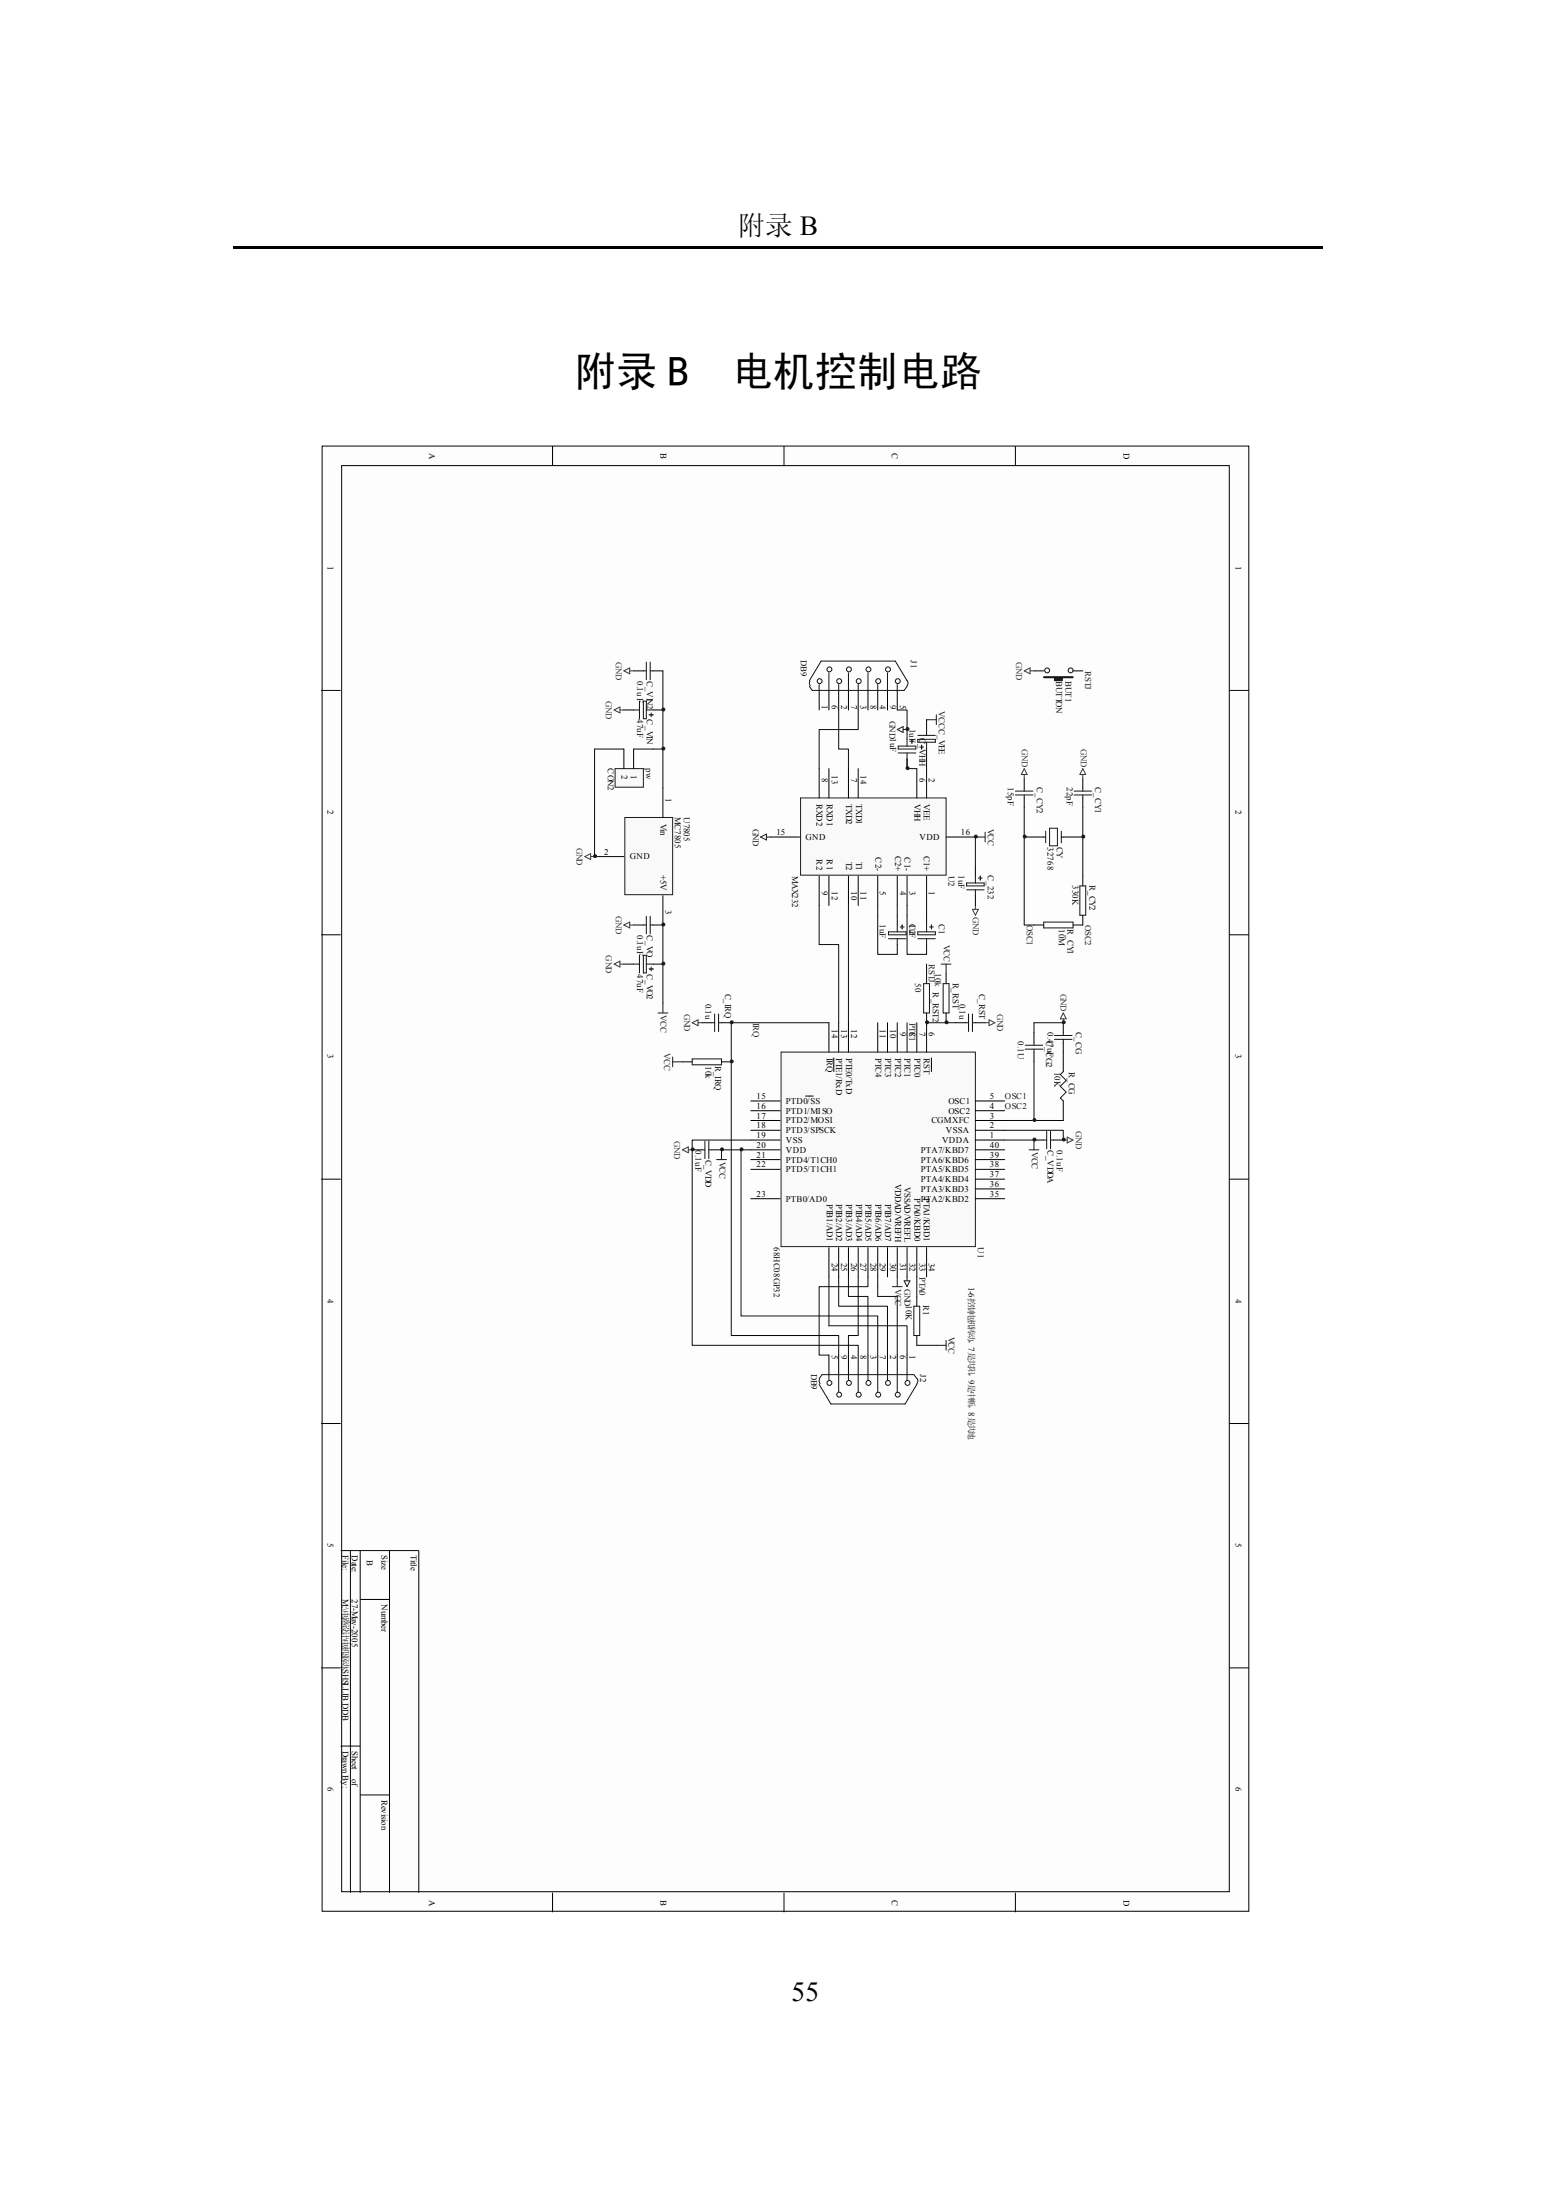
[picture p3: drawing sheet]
<svg xmlns="http://www.w3.org/2000/svg" width="210mm" height="297mm" viewBox="0 0 210 297" stroke-linecap="round" stroke-linejoin="round" font-family="sans-serif">
<path d="M31.5 33.4h147.1" fill="none" stroke="#000" stroke-width=".34"/>
<path d="M43.5 60.2h125.1v197.9h-125.1z" fill-rule="evenodd" fill="#fdfdfd"/>
<g fill="none" stroke="#000" stroke-width=".13">
<path d="M43.5 60.2h125.1v197.9h-125.1zM46.1 62.9h119.8v192.5h-119.8zM74.6 60.2v2.7M105.8 60.2v2.7M137.1 60.2v2.7M43.3 93.2h2.7M165.9 93.2h2.7M43.3 126.2h2.7M165.9 126.2h2.7M43.3 159.2h2.7M165.9 159.2h2.7M43.3 192.2h2.7"/>
<path d="M165.9 192.2h2.7M46 209.4h10.5v46.1M47.3 209.4v46.1M48.6 209.4v46.1M48.6 216h4M52.6 209.4v46.1M43.3 225.2h2.7M46 235.8h2.6M165.9 225.2h2.7M48.6 242.3h4M74.6 255.5v2.7M105.8 255.5v2.7"/>
<path d="M137.1 255.5v2.7"/>
</g>
<path d="M108.1 107.7h19.6v10.5h-19.6z" fill-rule="evenodd" fill="#f9f9f9" stroke="#1b1b1b" stroke-width=".13"/>
<g fill="none" stroke="#000" stroke-width=".13">
<path d="M110.6 93.2v2.7M111.9 93.2v2.7M113.2 93.2v2.7M114.5 93.2v2.7M115.8 93.2v2.7M117.2 93.2v2.7M118.5 93.2v2.7M119.8 93.2v2.7M121.1 93.2v2.7M122.4 98.5v1.3M125.1 97.2v1.3M139.6 90.6h1.3"/>
<path d="M144.8 90.6h1.4M104 113h3.9M110.6 103.8v3.9M110.6 118.3v4M111.9 103.8v3.9M111.9 118.3v4M114.5 103.8v3.9M114.5 118.3v4M115.8 103.8v3.9M115.8 118.3v4M118.5 118.3v4M121.1 118.3v4"/>
<path d="M122.4 102.5v1.3M122.4 118.3v4M123.8 103.8v3.9M125.1 101.1v1.4M125.1 103.8v3.9M125.1 118.3v4M127.7 113h4M131.7 117v1.3M138.3 113h2.6M138.3 105.1v1.3M138.3 107.7v1.4M143.5 113h2.7"/>
<path d="M146.2 105.1v1.3M146.2 107.7v1.4M146.2 118.3v1.3M94.8 138.1h1.3M97.4 138.1h1.3M121.1 123.6v1.3M121.1 127.5v1.4M125.1 123.6v1.3M125.1 127.5v1.4M125.1 131.5v1.3M125.1 136.8v1.3M127.7 131.5v1.3"/>
<path d="M127.7 136.8v1.3M129 138.1h1.3M131.7 120.9v1.4M131.7 138.1h1.3M139.6 124.9h1.3M143.5 138.1v1.3M146.2 123.6v1.3h-1.4M92.1 143.4h1.3M93.4 155.2h1.4M96.1 155.2h1.3M97.4 143.4h1.3M139.6 153.9h1.3"/>
<path d="M142.2 153.9h1.3M143.5 140.7v1.4M123.8 175v1.4M111.9 183v2.6M113.2 183v2.6M114.5 183v2.6M115.8 183v2.6M117.2 183v2.6M118.5 183v2.6M119.8 183v2.6M121.1 183v2.6M122.4 183v2.6"/>
<path d="M123.8 180.3v1.3"/>
</g>
<g fill="none" stroke="#090909" stroke-width=".13">
<path d="M113.2 95.9v5.2h1.3v2.7M115.8 95.9v2.6h-5.2v5.3M121.1 95.9h1.3v2.6M122.4 102.5v1.3h1.4M125.1 102.5v1.3M131.7 113v4M146.2 109.1v9.2M110.6 122.3v5.2h2.6v10.6M111.9 138.1h-13.2v42.2h14.5v2.7M114.5 122.3v15.8M118.5 122.3v6.6h2.6M121.1 122.3v1.3"/>
<path d="M122.4 122.3v6.6h2.7M125.1 122.3v1.3M125.1 130.2v1.3M125.1 138.1h3.9M138.3 124.9h1.3M97.4 155.2h3.9M100 155.2v22.5h18.5v5.3M101.3 153.9h-7.9v27.7h22.4v1.4M135.6 152.6h7.9v1.3M135.6 153.9h4M111.9 172.4v6.6h10.5v4M113.2 172.4v4h6.6v6.6"/>
<path d="M114.5 172.4v2.6h2.7v8M115.8 172.4v7.9h-1.3v2.7M117.2 172.4v1.3h-6.6v9.3h1.3M118.5 175h2.6v8M118.5 172.4v1.3M123.8 172.4v2.6M123.8 181.6h2.6"/>
</g>
<path d="M121.1 98.5l.8-.4v.8zM121.9 98.5h.5M125.1 97.2h1.3M126.4 96.5v1.3M102.7 113l.8-.4v.8zM103.5 113h.5M131.7 113h1.3M133 112.4v1.3M127 130.2h1.4M127.7 130.2v1.3M90.8 142.7v1.3M90.8 143.4h1.3" fill="none" stroke="#1b1b1b" stroke-width=".13"/>
<g fill="none" stroke="#363636" stroke-width=".13">
<path d="M138.3 90.6l.7-.4v.8zM139 90.6h.6M138.3 103.8l.3 .8h-.7zM138.3 104.6v.5M146.2 103.8l.4 .8h-.8zM146.2 104.6v.5M93.4 138.1l.8-.4v.8zM94.2 138.1h.6M131.3 122.8h.8l-.4 .8zM131.7 122.3v.5M133 138.1h.5M133.5 137.7l.8 .4-.8 .4z"/>
<path d="M143.5 136.8l.4 .8h-.8zM143.5 137.6v.5M92.1 155.2l.8-.3v.7zM92.9 155.2h.5M143.5 153.9h.6M144.1 153.5l.7 .4-.7 .4z"/>
</g>
<g fill="none" stroke="#121212" stroke-width=".13">
<path d="M109.3 91.9l1.5-2.6h10.1l1.5 2.6M109.3 92.7l.3 .5h12.4l.4-.5M109.3 91.9v.3l.1 .4M110.6 92.4v.8M111.9 90.8v2.4M113.2 92.4v.8M114.5 90.8v2.4M115.8 92.4v.8M117.2 90.8v2.4M118.5 92.4v.8M119.8 90.8v2.4M121.1 92.4v.8"/>
<path d="M122.4 99.8v.9M122.5 91.9l.1 .3-.2 .4M123.1 99.8v.5M123.9 99.8h2.4v.4h-2.4zM123.9 99.3h2.4M125.1 98.5v.8M121.2 100.7h2.4v.4h-2.4zM121.2 101.7h2.4M122.4 101.7v.8M122.8 100.1h.6M124.1 100.9h.6M124.4 100.6v.5"/>
<path d="M125.1 100.2v.9M130.5 119.2h2.3v.4h-2.3zM131.7 118.3v.9M132.1 118.6h.5M132.3 118.3v.5M137.1 107.3h2.3M137.1 106.8h2.3M138.3 106.4v.4M138.3 107.3v.4M140.9 113h.3M141.2 112.2v1.6M141.7 111.8h1v2.4h-1z"/>
<path d="M143.3 112.2v1.6M143.3 113h.2M145 107.3h2.3M145 106.8h2.3M145.8 119.6h.8v4h-.8zM146.2 106.4v.4M146.2 107.3v.4M96.1 138.1h.4M96.5 136.9v2.4M97 138.1h.4M97 136.9v2.4M119.9 126.7h2.4"/>
<path d="M119.9 125.8h2.4v.4h-2.4zM121.1 124.9v.9M121.1 126.7v.8M121.5 125.2h.5M121.8 124.9v.5M123.9 125.8h2.4v.4h-2.4zM123.9 126.7h2.4M124.7 132.8h.8v4h-.8zM125.1 124.9v.9M125.1 126.7v.8M125.5 125.2h.5M125.7 124.9v.5"/>
<path d="M127.3 132.8h.8v4h-.8zM130.3 138.1h.4M130.5 120.1h2.3M130.7 136.9v2.4M131.3 138.1h.4M131.3 136.9v2.4M131.7 120.1v.8M140.9 124.5h3.9v.8h-3.9zM142.3 139.8h2.4M143.5 139.4v.4M93.4 143h4v.8h-4zM94.8 155.2h.3"/>
<path d="M95.1 154.1v2.3M95.7 155.2h.4M95.7 154.1v2.3M96.7 156.6h1.3M97.4 155.2v1.4M138.9 155.2h1.3M139.6 153.9v1.3M140.9 153.9h.4M141.3 152.7v2.4M141.8 153.9h.4M141.8 152.7v2.4M142.3 140.3h2.4"/>
<path d="M143.5 140.3v.4M123.4 176.4h.7v3.9h-.7zM110.6 186.9l1.6 2.7h10l1.6-2.7M110.6 186.1l.4-.5h12.4l.4 .5M110.6 186.2v.3l.1 .3M111.9 185.6v.8M113.2 185.6v2.4M114.5 185.6v.8M115.8 185.6v2.4M117.2 185.6v.8M118.5 185.6v2.4M119.8 185.6v.8"/>
<path d="M121.1 185.6v2.4M122.4 185.6v.8M123.8 186.1l.1 .4-.2 .4M126.4 181.6h1.3M127.7 181v1.3"/>
<circle cx="110.6" cy="92" r=".33"/>
<circle cx="112" cy="90.4" r=".33"/>
<circle cx="113.3" cy="92" r=".33"/>
<circle cx="114.6" cy="90.4" r=".33"/>
<circle cx="115.9" cy="92" r=".33"/>
<circle cx="117.2" cy="90.4" r=".33"/>
<circle cx="118.5" cy="92" r=".33"/>
<circle cx="119.9" cy="90.4" r=".33"/>
<circle cx="121.2" cy="92" r=".33"/>
<circle cx="141.4" cy="90.5" r=".33"/>
<circle cx="144.5" cy="90.5" r=".33"/>
<circle cx="112" cy="186.7" r=".33"/>
<circle cx="113.3" cy="188.3" r=".33"/>
<circle cx="114.6" cy="186.7" r=".33"/>
<circle cx="115.9" cy="188.3" r=".33"/>
<circle cx="117.2" cy="186.7" r=".33"/>
<circle cx="118.5" cy="188.3" r=".33"/>
<circle cx="119.9" cy="186.7" r=".33"/>
<circle cx="121.2" cy="188.3" r=".33"/>
<circle cx="122.5" cy="186.7" r=".33"/>
</g>
<path d="M140.9 91.4h3.9v.1h-1.4v.4h-1.1v-.4h-1.4z" fill-rule="evenodd" fill="#121212" stroke="#121212" stroke-width=".13"/>
<g fill="#1b1b1b" stroke="#1b1b1b" stroke-width=".13">
<circle cx="98.8" cy="138" r=".2"/>
<circle cx="100.1" cy="155.2" r=".2"/>
<circle cx="127.8" cy="138" r=".2"/>
<circle cx="98.8" cy="143.3" r=".2"/>
</g>
<path d="M84.3 110.4h6.5v10.4h-6.5z" fill-rule="evenodd" fill="#f9f9f9" stroke="#1b1b1b" stroke-width=".13"/>
<path d="M84.2 95.9h1.3M85.5 90.6h1.3M88.2 95.9h1.3M88.2 90.6h1.3M80.3 115.7h3.9M89.5 106.4v4M84.2 130.2h1.3M85.5 124.9h1.3M88.2 130.2h1.3M89.5 120.9v4h-1.3" fill="none" stroke="#000" stroke-width=".13"/>
<path d="M82.9 95.9l.8-.4v.8zM83.7 95.9h.5M84.2 90.6l.8-.4v.8zM85 90.6h.5M78.9 115.7l.8-.4v.8zM79.7 115.7h.6M82.9 130.2l.8-.4v.8zM83.7 130.2h.5M84.2 124.9l.8-.4v.8zM85 124.9h.5" fill="none" stroke="#363636" stroke-width=".13"/>
<path d="M88.8 136.8h1.3M89.5 135.5v1.3M120.5 173.7h1.3M121.1 172.4v1.3M122 172.9h.8l-.4 .8zM122.4 172.4v.5" fill="none" stroke="#1b1b1b" stroke-width=".13"/>
<path d="M89.5 90.6v15.8M84.2 101.1h-3.9v14.6M88.2 101.1h1.3M138.3 109.1v15.8M89.5 124.9v10.6M118.5 173.7v1.3" fill="none" stroke="#090909" stroke-width=".13"/>
<g fill="none" stroke="#121212" stroke-width=".13">
<path d="M85.5 95.9h.8M86.3 94.7v2.3M86.8 94.7h.4v2.3h-.4zM86.8 90.6h.4M87.2 95.9h1M87.2 89.4v2.4M87.6 96.5h.6M87.8 90.6h.4M87.8 89.4v2.4M87.9 96.3v.5M85.5 130.2h.8M86.3 129v2.4"/>
<path d="M86.8 129h.4v2.4h-.4zM86.8 124.9h.4M87.2 123.7v2.4M87.2 130.2h1M87.6 130.8h.6M87.8 123.7v2.4M87.8 124.9h.4M87.9 130.6v.5"/>
</g>
<g fill="#1b1b1b" stroke="#1b1b1b" stroke-width=".13">
<circle cx="139.6" cy="153.9" r=".2"/>
<circle cx="143.6" cy="153.9" r=".2"/>
<circle cx="131.7" cy="112.9" r=".2"/>
<circle cx="122.5" cy="98.4" r=".2"/>
<circle cx="122.5" cy="103.7" r=".2"/>
</g>
<path d="M105.4 142.1h26.3v26.2h-26.3z" fill-rule="evenodd" fill="#f9f9f9" stroke="#1b1b1b" stroke-width=".13"/>
<g fill="none" stroke="#000" stroke-width=".13">
<path d="M111.9 138.1v4M113.2 138.1v4M114.5 138.1v4M118.5 138.1v4M119.8 138.1v4M121.1 138.1v4M122.4 138.1v4M123.8 138.1v4M125.1 138.1v4M101.3 152.6h4M101.3 153.9h4M101.3 155.2h4"/>
<path d="M101.3 156.6h4M101.3 157.9h4M101.3 151.3h4M101.3 148.6h4M101.3 150h4M108.7 148h1.1M112.5 142.8v1.9M125.7 142.8v1.9M131.7 152.6h3.9M131.7 153.9h3.9M131.7 155.2h3.9M131.7 156.6h3.9"/>
<path d="M131.7 157.9h3.9M131.7 151.3h3.9M131.7 148.6h3.9M131.7 159.2h3.9M131.7 150h3.9M101.3 161.8h4M111.9 168.4v4M113.2 168.4v4M114.5 168.4v4M115.8 168.4v4M117.2 168.4v4M118.5 168.4v4"/>
<path d="M119.8 168.4v4M121.1 168.4v4M122.4 168.4v4M123.8 168.4v4M125.1 168.4v4M131.7 160.5h3.9M131.7 161.8h3.9"/>
</g>
<path d="M83 103.8h3.8v2.5h-3.8z" fill-rule="evenodd" fill="#f9f9f9" stroke="#1b1b1b" stroke-width=".13"/>
<path d="M84.2 101.1v2.7M85.5 101.1v2.7M139.6 139.4v1.3M139.6 142.1v1.3M143.5 142.1v2.6M143.5 148.6v2.7" fill="none" stroke="#000" stroke-width=".13"/>
<path d="M85.5 101.1h2.7M143.5 138.1h-3.9v1.3M135.6 151.3h7.9M139.6 143.4v7.9" fill="none" stroke="#090909" stroke-width=".13"/>
<path d="M138.4 141.7h2.4M138.4 141.1h2.4M139.6 140.7v.4M139.6 141.7v.4M143.5 144.7l-.4 .4 .8 .8-.8 .8 .8 .8-.8 .8 .4 .3" fill="none" stroke="#121212" stroke-width=".13"/>
<g fill="#1b1b1b" stroke="#1b1b1b" stroke-width=".13">
<circle cx="93.5" cy="155.2" r=".2"/>
<circle cx="97.5" cy="155.2" r=".2"/>
<circle cx="80.3" cy="115.6" r=".2"/>
<circle cx="89.5" cy="124.8" r=".2"/>
<circle cx="89.5" cy="101.1" r=".2"/>
<circle cx="89.5" cy="95.8" r=".2"/>
<circle cx="89.5" cy="130.1" r=".2"/>
<circle cx="146.2" cy="112.9" r=".2"/>
<circle cx="138.3" cy="113" r=".2"/>
<circle cx="143.6" cy="138" r=".2"/>
<circle cx="139.6" cy="151.2" r=".2"/>
<circle cx="125.1" cy="138" r=".2"/>
</g>
<g font-size="5.7">
<text x="77.5" y="52.2">附录 B</text>
<text x="98.7" y="52.2">电机控制电路</text>
</g>
<g font-size="3.7">
<text x="99.6" y="31.8">附录 B</text>
<text x="106.8" y="270.1">55</text>
</g>
<g font-size="1.2">
<text x="57.9" y="61.2" transform="rotate(90 57.9 61.2)">A</text>
<text x="89.2" y="61.2" transform="rotate(90 89.2 61.2)">B</text>
<text x="120.4" y="61.2" transform="rotate(90 120.4 61.2)">C</text>
<text x="151.6" y="61.2" transform="rotate(90 151.6 61.2)">D</text>
<text x="44.2" y="76.4" transform="rotate(90 44.2 76.4)">1</text>
<text x="166.8" y="76.4" transform="rotate(90 166.8 76.4)">1</text>
<text x="110.9" y="95.2" transform="rotate(90 110.9 95.2)">1</text>
<text x="112.3" y="95.2" transform="rotate(90 112.3 95.2)">6</text>
<text x="113.5" y="95.2" transform="rotate(90 113.5 95.2)">2</text>
<text x="114.9" y="95.2" transform="rotate(90 114.9 95.2)">7</text>
<text x="116.2" y="95.2" transform="rotate(90 116.2 95.2)">3</text>
<text x="117.5" y="95.2" transform="rotate(90 117.5 95.2)">8</text>
<text x="118.8" y="95.2" transform="rotate(90 118.8 95.2)">4</text>
<text x="120.1" y="95.2" transform="rotate(90 120.1 95.2)">9</text>
<text x="121.5" y="95.2" transform="rotate(90 121.5 95.2)">5</text>
<text x="83.9" y="104.6" transform="rotate(90 83.9 104.6)">2</text>
<text x="85.2" y="104.6" transform="rotate(90 85.2 104.6)">1</text>
<text x="89.8" y="107.7" transform="rotate(90 89.8 107.7)">1</text>
<text x="110.9" y="105.1" transform="rotate(90 110.9 105.1)">8</text>
<text x="112.3" y="104.6" transform="rotate(90 112.3 104.6)">13</text>
<text x="114.9" y="105.1" transform="rotate(90 114.9 105.1)">7</text>
<text x="116.2" y="104.6" transform="rotate(90 116.2 104.6)">14</text>
<text x="124.1" y="105.1" transform="rotate(90 124.1 105.1)">6</text>
<text x="125.4" y="105.1" transform="rotate(90 125.4 105.1)">2</text>
<text x="44.2" y="109.4" transform="rotate(90 44.2 109.4)">2</text>
<text x="89.2" y="111.2" transform="rotate(90 89.2 111.2)">Vin</text>
<text x="104.8" y="112.8">15</text>
<text x="108.7" y="113.4">GND</text>
<text x="110.2" y="108.6" transform="rotate(90 110.2 108.6)">RXD2</text>
<text x="111.6" y="108.6" transform="rotate(90 111.6 108.6)">RXD1</text>
<text x="114.2" y="108.6" transform="rotate(90 114.2 108.6)">TXD2</text>
<text x="115.6" y="108.6" transform="rotate(90 115.6 108.6)">TXD1</text>
<text x="123.4" y="108.6" transform="rotate(90 123.4 108.6)">VHH</text>
<text x="124.1" y="113.4">VDD</text>
<text x="124.7" y="108.6" transform="rotate(90 124.7 108.6)">VEE</text>
<text x="129.7" y="112.8">16</text>
<text x="166.8" y="109.4" transform="rotate(90 166.8 109.4)">2</text>
<text x="81.5" y="115.4">2</text>
<text x="85" y="116">GND</text>
<text x="89.2" y="118.1" transform="rotate(90 89.2 118.1)">+5V</text>
<text x="110.2" y="116" transform="rotate(90 110.2 116)">R2</text>
<text x="111.6" y="116" transform="rotate(90 111.6 116)">R1</text>
<text x="114.2" y="116.4" transform="rotate(90 114.2 116.4)">T2</text>
<text x="115.6" y="116.4" transform="rotate(90 115.6 116.4)">T1</text>
<text x="118.2" y="115.8" transform="rotate(90 118.2 115.8)">C2-</text>
<text x="120.8" y="115.5" transform="rotate(90 120.8 115.5)">C2+</text>
<text x="122.1" y="115.8" transform="rotate(90 122.1 115.8)">C1-</text>
<text x="124.7" y="115.5" transform="rotate(90 124.7 115.5)">C1+</text>
<text x="89.8" y="122.9" transform="rotate(90 89.8 122.9)">3</text>
<text x="110.9" y="120.3" transform="rotate(90 110.9 120.3)">9</text>
<text x="112.3" y="120.3" transform="rotate(90 112.3 120.3)">12</text>
<text x="114.9" y="120.3" transform="rotate(90 114.9 120.3)">10</text>
<text x="116.2" y="120.3" transform="rotate(90 116.2 120.3)">11</text>
<text x="118.8" y="120.3" transform="rotate(90 118.8 120.3)">5</text>
<text x="121.5" y="120.3" transform="rotate(90 121.5 120.3)">4</text>
<text x="122.8" y="120.3" transform="rotate(90 122.8 120.3)">3</text>
<text x="125.4" y="120.3" transform="rotate(90 125.4 120.3)">1</text>
<text x="44.2" y="142.4" transform="rotate(90 44.2 142.4)">3</text>
<text x="111.6" y="142.9" transform="rotate(90 111.6 142.9)">IRQ</text>
<text x="112.3" y="138.9" transform="rotate(90 112.3 138.9)">14</text>
<text x="112.9" y="142.9" transform="rotate(90 112.9 142.9)">PTE1/RxD</text>
<text x="113.5" y="138.9" transform="rotate(90 113.5 138.9)">13</text>
<text x="114.2" y="142.9" transform="rotate(90 114.2 142.9)">PTE0/TxD</text>
<text x="114.9" y="138.9" transform="rotate(90 114.9 138.9)">12</text>
<text x="118.2" y="142.9" transform="rotate(90 118.2 142.9)">PTC4</text>
<text x="118.8" y="138.9" transform="rotate(90 118.8 138.9)">11</text>
<text x="119.5" y="142.9" transform="rotate(90 119.5 142.9)">PTC3</text>
<text x="120.1" y="138.9" transform="rotate(90 120.1 138.9)">10</text>
<text x="120.8" y="142.9" transform="rotate(90 120.8 142.9)">PTC2</text>
<text x="121.5" y="139.4" transform="rotate(90 121.5 139.4)">9</text>
<text x="122.1" y="142.9" transform="rotate(90 122.1 142.9)">PTC1</text>
<text x="122.8" y="139.4" transform="rotate(90 122.8 139.4)">8</text>
<text x="123.4" y="142.9" transform="rotate(90 123.4 142.9)">PTC0</text>
<text x="124.1" y="139.4" transform="rotate(90 124.1 139.4)">7</text>
<text x="124.7" y="142.9" transform="rotate(90 124.7 142.9)">RST</text>
<text x="125.4" y="139.4" transform="rotate(90 125.4 139.4)">6</text>
<text x="166.8" y="142.4" transform="rotate(90 166.8 142.4)">3</text>
<text x="102.1" y="149.7">16</text>
<text x="102.1" y="148.4">15</text>
<text x="106.1" y="149">PTD0/SS</text>
<text x="128" y="149">OSC1</text>
<text x="133.6" y="148.4">5</text>
<text x="133.6" y="149.7">4</text>
<text x="102.1" y="153.7">19</text>
<text x="102.1" y="155">20</text>
<text x="102.1" y="151.1">17</text>
<text x="102.1" y="152.3">18</text>
<text x="106.1" y="154.4">VSS</text>
<text x="106.1" y="155.6">VDD</text>
<text x="106.1" y="151.7">PTD2/MOSI</text>
<text x="106.1" y="153">PTD3/SPSCK</text>
<text x="106.1" y="150.4">PTD1/MISO</text>
<text x="124.3" y="155.6">PTA7/KBD7</text>
<text x="125.7" y="151.7">CGMXFC</text>
<text x="127.2" y="154.4">VDDA</text>
<text x="127.7" y="153">VSSA</text>
<text x="128" y="150.4">OSC2</text>
<text x="133.6" y="152.3">2</text>
<text x="133.6" y="153.7">1</text>
<text x="133.6" y="155">40</text>
<text x="133.6" y="151.1">3</text>
<text x="102.1" y="156.3">21</text>
<text x="102.1" y="157.6">22</text>
<text x="102.1" y="161.6">23</text>
<text x="106.1" y="157">PTD4/T1CH0</text>
<text x="106.1" y="158.3">PTD5/T1CH1</text>
<text x="120.8" y="159.9" transform="rotate(90 120.8 159.9)">VDDAD/VREFH</text>
<text x="122.1" y="160.3" transform="rotate(90 122.1 160.3)">VSSAD/VREFL</text>
<text x="123.4" y="161.7" transform="rotate(90 123.4 161.7)">PTA0/KBD0</text>
<text x="124.3" y="158.3">PTA5/KBD5</text>
<text x="124.3" y="159.6">PTA4/KBD4</text>
<text x="124.3" y="160.9">PTA3/KBD3</text>
<text x="124.3" y="157">PTA6/KBD6</text>
<text x="124.7" y="161.7" transform="rotate(90 124.7 161.7)">PTA1/KBD1</text>
<text x="133.6" y="157.6">38</text>
<text x="133.6" y="158.9">37</text>
<text x="133.6" y="160.3">36</text>
<text x="133.6" y="161.6">35</text>
<text x="133.6" y="156.3">39</text>
<text x="106.1" y="162.2">PTB0/AD0</text>
<text x="111.6" y="162.5" transform="rotate(90 111.6 162.5)">PTB1/AD1</text>
<text x="112.9" y="162.5" transform="rotate(90 112.9 162.5)">PTB2/AD2</text>
<text x="114.2" y="162.5" transform="rotate(90 114.2 162.5)">PTB3/AD3</text>
<text x="115.6" y="162.5" transform="rotate(90 115.6 162.5)">PTB4/AD4</text>
<text x="116.8" y="162.5" transform="rotate(90 116.8 162.5)">PTB5/AD5</text>
<text x="118.2" y="162.5" transform="rotate(90 118.2 162.5)">PTB6/AD6</text>
<text x="119.5" y="162.5" transform="rotate(90 119.5 162.5)">PTB7/AD7</text>
<text x="124.3" y="162.2">PTA2/KBD2</text>
<text x="112.3" y="170.5" transform="rotate(90 112.3 170.5)">24</text>
<text x="113.5" y="170.5" transform="rotate(90 113.5 170.5)">25</text>
<text x="114.9" y="170.5" transform="rotate(90 114.9 170.5)">26</text>
<text x="116.2" y="170.5" transform="rotate(90 116.2 170.5)">27</text>
<text x="117.5" y="170.5" transform="rotate(90 117.5 170.5)">28</text>
<text x="118.8" y="170.5" transform="rotate(90 118.8 170.5)">29</text>
<text x="120.1" y="170.5" transform="rotate(90 120.1 170.5)">30</text>
<text x="121.5" y="170.5" transform="rotate(90 121.5 170.5)">31</text>
<text x="122.8" y="170.5" transform="rotate(90 122.8 170.5)">32</text>
<text x="124.1" y="170.5" transform="rotate(90 124.1 170.5)">33 PTA0</text>
<text x="125.4" y="170.5" transform="rotate(90 125.4 170.5)">34</text>
<text x="44.2" y="175.4" transform="rotate(90 44.2 175.4)">4</text>
<text x="166.8" y="175.4" transform="rotate(90 166.8 175.4)">4</text>
<text x="112.3" y="183" transform="rotate(90 112.3 183)">5</text>
<text x="113.5" y="183" transform="rotate(90 113.5 183)">9</text>
<text x="114.9" y="183" transform="rotate(90 114.9 183)">4</text>
<text x="116.2" y="183" transform="rotate(90 116.2 183)">8</text>
<text x="117.5" y="183" transform="rotate(90 117.5 183)">3</text>
<text x="118.8" y="183" transform="rotate(90 118.8 183)">7</text>
<text x="120.1" y="183" transform="rotate(90 120.1 183)">2</text>
<text x="121.5" y="183" transform="rotate(90 121.5 183)">6</text>
<text x="122.8" y="183" transform="rotate(90 122.8 183)">1</text>
<text x="44.2" y="208.4" transform="rotate(90 44.2 208.4)">5</text>
<text x="166.8" y="208.4" transform="rotate(90 166.8 208.4)">5</text>
<text x="46.2" y="210" transform="rotate(90 46.2 210)">File:</text>
<text x="46.2" y="215.9" transform="rotate(90 46.2 215.9)">M:\电路设计\电机驱动\SHSLLIB.DDB</text>
<text x="47.5" y="210" transform="rotate(90 47.5 210)">Date:</text>
<text x="47.5" y="215.9" transform="rotate(90 47.5 215.9)">27-May-2005</text>
<text x="49.5" y="210.7" transform="rotate(90 49.5 210.7)">B</text>
<text x="51.5" y="210" transform="rotate(90 51.5 210)">Size</text>
<text x="55.5" y="210" transform="rotate(90 55.5 210)">Title</text>
<text x="51.5" y="216.6" transform="rotate(90 51.5 216.6)">Number</text>
<text x="46.2" y="236.4" transform="rotate(90 46.2 236.4)">Drawn By:</text>
<text x="47.5" y="236.4" transform="rotate(90 47.5 236.4)">Sheet</text>
<text x="44.2" y="241.3" transform="rotate(90 44.2 241.3)">6</text>
<text x="47.5" y="240.1" transform="rotate(90 47.5 240.1)">of</text>
<text x="51.5" y="243" transform="rotate(90 51.5 243)">Revision</text>
<text x="166.8" y="241.3" transform="rotate(90 166.8 241.3)">6</text>
<text x="57.9" y="256.5" transform="rotate(90 57.9 256.5)">A</text>
<text x="89.2" y="256.5" transform="rotate(90 89.2 256.5)">B</text>
<text x="120.4" y="256.5" transform="rotate(90 120.4 256.5)">C</text>
<text x="151.6" y="256.5" transform="rotate(90 151.6 256.5)">D</text>
</g>
<g font-size="1.2" fill="#363636">
<text x="83.1" y="89.4" transform="rotate(90 83.1 89.4)">GND</text>
<text x="137.2" y="89.4" transform="rotate(90 137.2 89.4)">GND</text>
<text x="81.8" y="94.7" transform="rotate(90 81.8 94.7)">GND</text>
<text x="137.9" y="101.1" transform="rotate(90 137.9 101.1)">GND</text>
<text x="145.9" y="101.1" transform="rotate(90 145.9 101.1)">GND</text>
<text x="77.8" y="114.5" transform="rotate(90 77.8 114.5)">GND</text>
<text x="83.1" y="123.7" transform="rotate(90 83.1 123.7)">GND</text>
<text x="131.3" y="123.8" transform="rotate(90 131.3 123.8)">GND</text>
<text x="81.8" y="129" transform="rotate(90 81.8 129)">GND</text>
<text x="92.4" y="136.9" transform="rotate(90 92.4 136.9)">GND</text>
<text x="134.6" y="136.9" transform="rotate(90 134.6 136.9)">GND</text>
<text x="143.2" y="134.1" transform="rotate(90 143.2 134.1)">GND</text>
<text x="91" y="154" transform="rotate(90 91 154)">GND</text>
<text x="145.2" y="152.8" transform="rotate(90 145.2 152.8)">GND</text>
</g>
<g font-size="1.2" fill="#090909">
<text x="108.1" y="89.1" transform="rotate(90 108.1 89.1)">DB9</text>
<text x="122.9" y="89.1" transform="rotate(90 122.9 89.1)">J1</text>
<text x="86" y="91.9" transform="rotate(90 86 91.9)">0.1uF</text>
<text x="87.3" y="91.9" transform="rotate(90 87.3 91.9)">C_VIN2</text>
<text x="142.6" y="91.9" transform="rotate(90 142.6 91.9)">BUTTON</text>
<text x="143.8" y="91.9" transform="rotate(90 143.8 91.9)">BUT1</text>
<text x="86" y="97.1" transform="rotate(90 86 97.1)">47uF</text>
<text x="87.3" y="97.1" transform="rotate(90 87.3 97.1)">C_VIN</text>
<text x="122.8" y="98.4" transform="rotate(90 122.8 98.4)">1uF</text>
<text x="124.1" y="99.7" transform="rotate(90 124.1 99.7)">C_VHH</text>
<text x="82" y="103.7" transform="rotate(90 82 103.7)">CON2</text>
<text x="87.2" y="103.7" transform="rotate(90 87.2 103.7)">pw</text>
<text x="136.1" y="106.3" transform="rotate(90 136.1 106.3)">15pF</text>
<text x="140" y="106.3" transform="rotate(90 140 106.3)">C_CY2</text>
<text x="144" y="106.3" transform="rotate(90 144 106.3)">22pF</text>
<text x="147.8" y="106.3" transform="rotate(90 147.8 106.3)">C_CY1</text>
<text x="91.1" y="110.3" transform="rotate(90 91.1 110.3)">MC7805</text>
<text x="92.3" y="110.3" transform="rotate(90 92.3 110.3)">U7805</text>
<text x="106.9" y="118.3" transform="rotate(90 106.9 118.3)">MAX232</text>
<text x="128" y="118.3" transform="rotate(90 128 118.3)">U2</text>
<text x="129.4" y="118.1" transform="rotate(90 129.4 118.1)">1uF</text>
<text x="133.3" y="118.1" transform="rotate(90 133.3 118.1)">C_232</text>
<text x="141.4" y="114.3" transform="rotate(90 141.4 114.3)">32768</text>
<text x="142.7" y="114.3" transform="rotate(90 142.7 114.3)">CY</text>
<text x="144.8" y="119.5" transform="rotate(90 144.8 119.5)">330K</text>
<text x="147.1" y="119.5" transform="rotate(90 147.1 119.5)">R_CY2</text>
<text x="118.8" y="124.7" transform="rotate(90 118.8 124.7)">1uF</text>
<text x="122.8" y="124.7" transform="rotate(90 122.8 124.7)">1uF</text>
<text x="122.8" y="124.7" transform="rotate(90 122.8 124.7)">C2</text>
<text x="126.7" y="124.7" transform="rotate(90 126.7 124.7)">C1</text>
<text x="142.9" y="125.4" transform="rotate(90 142.9 125.4)">10M</text>
<text x="144.1" y="125.4" transform="rotate(90 144.1 125.4)">R_CY1</text>
<text x="86" y="126.2" transform="rotate(90 86 126.2)">0.1uF</text>
<text x="86" y="131.5" transform="rotate(90 86 131.5)">47uF</text>
<text x="87.3" y="126.2" transform="rotate(90 87.3 126.2)">C_VO</text>
<text x="87.3" y="131.5" transform="rotate(90 87.3 131.5)">C_VO2</text>
<text x="126.2" y="131.3" transform="rotate(90 126.2 131.3)">10k</text>
<text x="95.2" y="135.5" transform="rotate(90 95.2 135.5)">0.1u</text>
<text x="97.9" y="134.1" transform="rotate(90 97.9 134.1)">C_IRQ</text>
<text x="123.5" y="132.7" transform="rotate(90 123.5 132.7)">50</text>
<text x="125.9" y="134" transform="rotate(90 125.9 134)">R_RST2</text>
<text x="128.6" y="132.7" transform="rotate(90 128.6 132.7)">R_RST</text>
<text x="129.5" y="135.5" transform="rotate(90 129.5 135.5)">0.1u</text>
<text x="132.2" y="134.1" transform="rotate(90 132.2 134.1)">C_RST</text>
<text x="95.2" y="143.9" transform="rotate(90 95.2 143.9)">10k</text>
<text x="96.5" y="143.9" transform="rotate(90 96.5 143.9)">R_IRQ</text>
<text x="137.4" y="140.6" transform="rotate(90 137.4 140.6)">0.1U</text>
<text x="141.2" y="140.6" transform="rotate(90 141.2 140.6)">C_CG2</text>
<text x="141.4" y="139.3" transform="rotate(90 141.4 139.3)">0.47uF</text>
<text x="145.2" y="139.3" transform="rotate(90 145.2 139.3)">C_CG</text>
<text x="142.3" y="144.7" transform="rotate(90 142.3 144.7)">10K</text>
<text x="144.3" y="144.7" transform="rotate(90 144.3 144.7)">R_CG</text>
<text x="93.9" y="155.2" transform="rotate(90 93.9 155.2)">0.1uF</text>
<text x="141.4" y="155.2" transform="rotate(90 141.4 155.2)">C_VDDA</text>
<text x="142.7" y="155.2" transform="rotate(90 142.7 155.2)">0.1uF</text>
<text x="95.2" y="156.6" transform="rotate(90 95.2 156.6)">C_VDD</text>
<text x="104.5" y="168.4" transform="rotate(90 104.5 168.4)">68HC08GP32</text>
<text x="130.7" y="173.8" transform="rotate(90 130.7 173.8)">1-6控制电机转动，7是共阳，9是中断，8是共地</text>
<text x="132" y="168.4" transform="rotate(90 132 168.4)">U1</text>
<text x="124.6" y="176.2" transform="rotate(90 124.6 176.2)">R1</text>
<text x="109.5" y="185.4" transform="rotate(90 109.5 185.4)">DB9</text>
<text x="124.2" y="185.4" transform="rotate(90 124.2 185.4)">J2</text>
</g>
<g font-size="1.2" fill="#1b1b1b">
<text x="126.7" y="96" transform="rotate(90 126.7 96)">VCCC_VEE</text>
<text x="146.5" y="90.6" transform="rotate(90 146.5 90.6)">RSTJ</text>
<text x="120.1" y="97.3" transform="rotate(90 120.1 97.3)">GND1uF</text>
<text x="101.6" y="111.9" transform="rotate(90 101.6 111.9)">GND</text>
<text x="133.3" y="111.9" transform="rotate(90 133.3 111.9)">VCC</text>
<text x="138.6" y="124.9" transform="rotate(90 138.6 124.9)">OSC1</text>
<text x="146.5" y="124.9" transform="rotate(90 146.5 124.9)">OSC2</text>
<text x="125.4" y="130.2" transform="rotate(90 125.4 130.2)">RSTJ</text>
<text x="127.4" y="127.5" transform="rotate(90 127.4 127.5)">VCC</text>
<text x="89.2" y="137" transform="rotate(90 89.2 137)">VCC</text>
<text x="89.7" y="142.2" transform="rotate(90 89.7 142.2)">VCC</text>
<text x="101.7" y="138.1" transform="rotate(90 101.7 138.1)">IRQ</text>
<text x="122.8" y="138.1" transform="rotate(90 122.8 138.1)">PTC1</text>
<text x="135.6" y="149.7">OSC2</text>
<text x="135.6" y="148.4">OSC1</text>
<text x="120.8" y="174" transform="rotate(90 120.8 174)">VCC</text>
<text x="122.1" y="174" transform="rotate(90 122.1 174)">GND10K</text>
</g>
<g font-size="1.2" fill="#121212">
<text x="139.3" y="155.5" transform="rotate(90 139.3 155.5)">VCC</text>
<text x="97.1" y="156.8" transform="rotate(90 97.1 156.8)">VCC</text>
<text x="128" y="180.5" transform="rotate(90 128 180.5)">VCC</text>
</g>
</svg>
